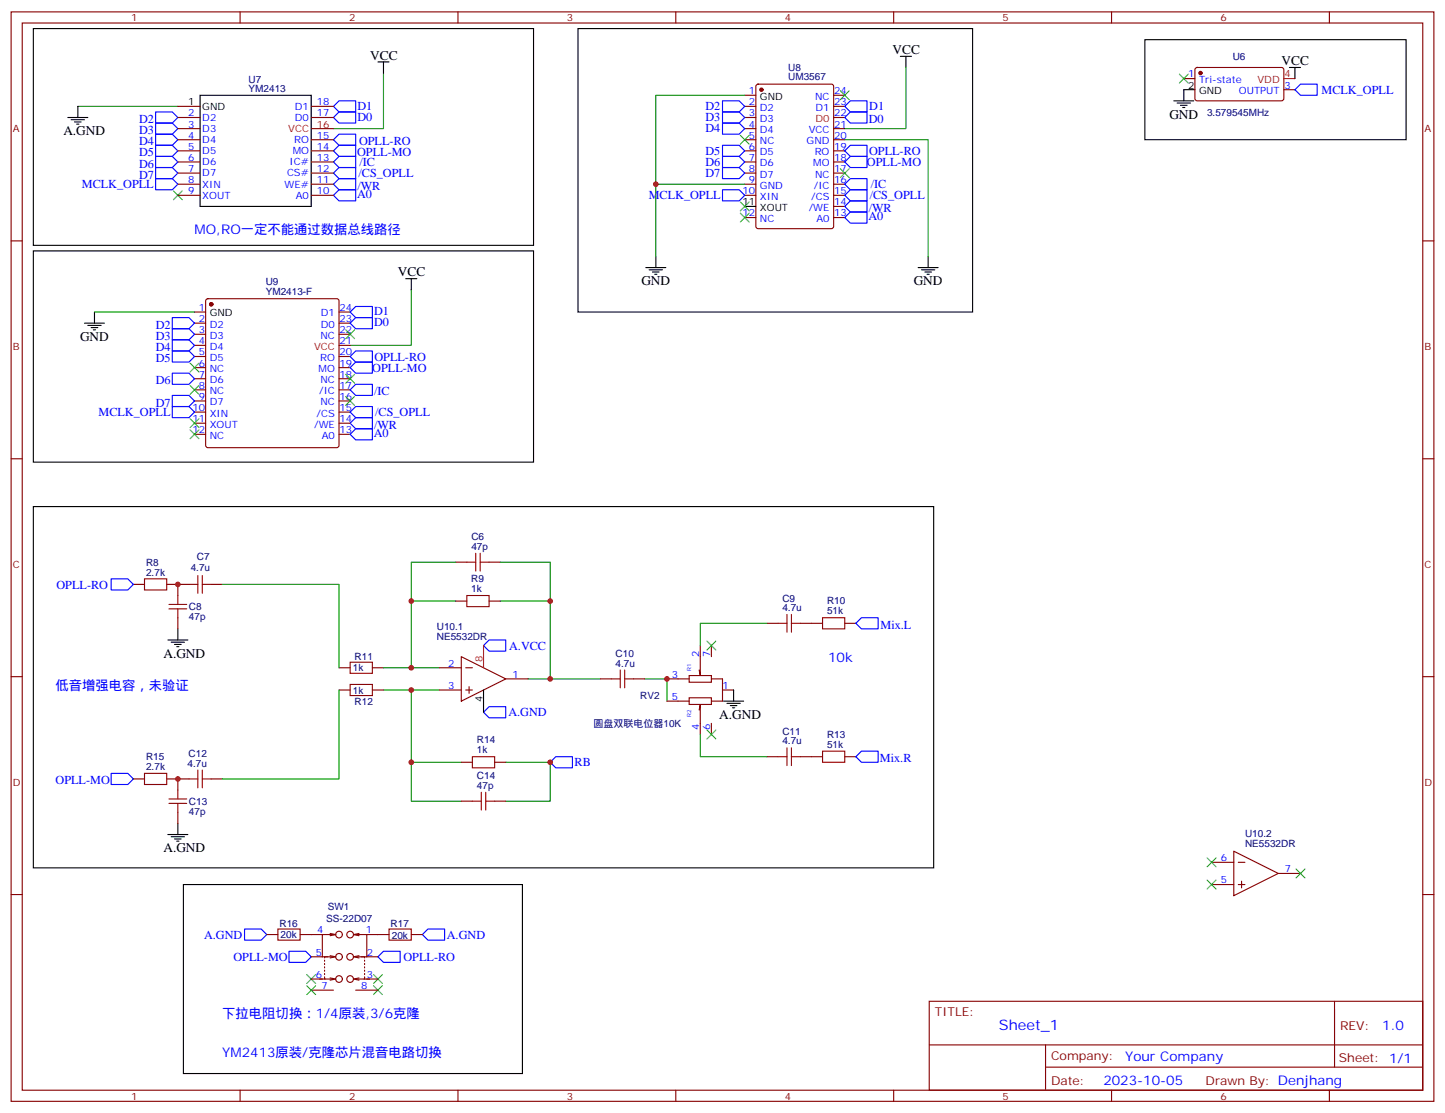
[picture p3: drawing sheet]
<svg xmlns="http://www.w3.org/2000/svg" width="459mm" height="353mm" viewBox="0 0 459 353" stroke-linecap="round" stroke-linejoin="round" font-family="sans-serif">
<g fill="none" stroke="#870000" stroke-width=".35">
<path d="M3.5 3.8h451.6v345.7h-451.6zM7.1 7.3h444.5v338.7h-444.5zM76.2 3.8v3.5M145.3 3.8v3.5M214.5 3.8v3.5M283.6 3.8v3.5M352.8 3.8v3.5M421.9 3.8v3.5M56.4 33.8h7.1M56.4 37.3h7.1M98.8 33.8h7M98.8 37.3h7"/>
<path d="M236.4 33.8h3.5M236.4 37.3h3.5M236.4 30.2h3.5M240.1 26.9l.5-.2h23.3l.6 .4 .1 44.8-.5 .6-23.5 .1-.7-.5v-44.7zM264.6 33.8h3.5M264.6 37.3h3.5M264.6 30.2h3.5M375.7 24.9h3.5M379.5 21.6l.4-.2 27.1 .1 .5 .6-.1 9.5-.6 .4-27.1-.1-.5-.6v-9.2zM407.5 28.5h3.5M56.4 40.8h7.1M56.4 44.3h7.1"/>
<path d="M56.4 47.9h7.1M56.4 51.4h7.1M56.4 54.9h7.1M56.4 58.5h7.1M98.8 40.8h7M98.8 44.3h7M98.8 47.9h7M98.8 51.4h7M98.8 54.9h7M98.8 58.5h7M236.4 40.8h3.5M236.4 44.3h3.5"/>
<path d="M236.4 47.9h3.5M236.4 51.4h3.5M236.4 54.9h3.5M236.4 58.5h3.5M264.6 40.8h3.5M264.6 44.3h3.5M264.6 47.9h3.5M264.6 51.4h3.5M264.6 54.9h3.5M264.6 58.5h3.5M3.5 76.4h3.6M56.4 62h7.1"/>
<path d="M98.8 62h7M236.4 62h3.5M236.4 69h3.5M264.6 62h3.5M264.6 69h3.5M264.6 65.5h3.5M451.6 76.4h3.5M61.7 99h3.6M65.5 95l.5-.2h40.9l.5 .2 .2 .5v45.9l-.2 .5-.5 .2h-40.9l-.5-.3-.2-.4v-45.9zM107.6 99h3.5M61.7 102.6h3.6M61.7 106.1h3.6"/>
<path d="M61.7 109.6h3.6M61.7 113.1h3.6M61.7 116.7h3.6M107.6 102.6h3.5M107.6 106.1h3.5M107.6 109.6h3.5M107.6 113.1h3.5M107.6 116.7h3.5M61.7 120.2h3.6M61.7 123.7h3.6M61.7 127.2h3.6M61.7 130.8h3.6"/>
<path d="M61.7 134.3h3.6M61.7 137.8h3.6M107.6 120.2h3.5M107.6 123.7h3.5M107.6 127.2h3.5M107.6 130.8h3.5M107.6 134.3h3.5M107.6 137.8h3.5M3.5 145.6h3.6M451.6 145.6h3.5M144.6 178.4h3.6M155.2 178.4h3.5"/>
<path d="M42.3 185.5h3.6M52.9 185.5h7.1M56.4 185.5v3.5M56.4 196v3.6M67 185.5h3.6M144.6 190.7h3.6M155.2 190.7h3.5M243.4 197.8h3.5M254 197.8h7.1M268.1 197.8h3.5M3.5 214.7h3.6M107.6 211.9h3.5"/>
<path d="M107.6 219h3.5M118.2 211.9h3.5M118.2 219h3.5M139.3 211.9h7.1M139.3 219h7.1M146.4 208.4l14.1 7-14.1 7.1zM147.8 211.9h2.1M147.8 219h2.1M148.9 217.9v2.1M160.5 215.4h7.1M190.5 215.4h3.5M201.1 215.4h3.5"/>
<path d="M211.7 215.4h7M218.7 214.4h7.1v2.1h-7.1zM222.2 204.9v9.5l-.3-1.8M225.8 215.4h3.5v7.1h-3.5M225.8 204.9v3.5M229.3 219h3.5M451.6 214.7h3.5M211.7 222.5h7M218.7 221.4h7.1v2.2h-7.1zM221.9 225.3l.3-1.7v9.5M225.8 229.6v3.5M42.3 247.2h3.6"/>
<path d="M52.9 247.2h7.1M56.4 247.2v3.5M56.4 257.8v3.5M67 247.2h3.6M146.4 241.9h3.5M146.4 254.2h3.5M157 241.9h3.5M157 254.2h3.5M243.4 240.1h3.5M254 240.1h7.1M268.1 240.1h3.5M384.5 273.6h7.1"/>
<path d="M391.6 270.1l14.1 7.1-14.1 7zM393 273.6h2.1M394.1 279.6v2.2M405.7 277.2h7M3.5 283.9h3.6M84.7 296.6h3.5M95.2 296.6h7.1M104.8 296.2l1.7 .4M106.5 296.6h-4.2v7M106.5 296.6l-1.7 .3M112.2 296.6h4.2v7M112.2 296.6l1.7 .3"/>
<path d="M113.9 296.2l-1.7 .4M116.4 296.6h7.1M130.5 296.6h3.6M384.5 280.7h7.1M393 280.7h2.1M451.6 283.9h3.5M98.8 303.6h5.3M98.8 310.7h4.4M98.8 314.2h7M103 310v.7h2.8M103 304.7v.3M103 305.8v.3"/>
<path d="M103 306.8v.4M103 307.9v.3M103 308.9v.4M104.8 310.3l1.7 .4-1.7 .3M104.8 303.3l1.7 .3-1.7 .4M105.8 303.6h-2.8v.4M112.2 303.6l1.7 .4M112.2 310.7l1.7 .3M112.9 303.6h2.8v.4M112.9 314.2h7M113.9 303.3l-1.7 .3M113.9 310.3l-1.7 .4"/>
<path d="M114.7 303.6h5.2M115.5 310.7h4.4M115.7 310v.7h-2.8M115.7 304.7v.3M115.7 305.8v.3M115.7 306.8v.4M115.7 307.9v.3M115.7 308.9v.4M294.9 317.7h156.7v28.3h-156.7zM423.5 317.8l.1 20.8M295 331.6h156.4M331.8 338.6h119.6"/>
<path d="M331.8 331.6v14.1M76.2 346v3.5M145.3 346v3.5M214.5 346v3.5M283.6 346v3.5M352.8 346v3.5M421.9 346v3.5"/>
<circle cx="107.6" cy="296.6" r="1.06"/>
<circle cx="111.1" cy="296.6" r="1.06"/>
<circle cx="107.6" cy="303.6" r="1.06"/>
<circle cx="107.6" cy="310.7" r="1.06"/>
<circle cx="111.1" cy="303.6" r="1.06"/>
<circle cx="111.1" cy="310.7" r="1.06"/>
</g>
<g fill="none" stroke="#00f" stroke-width=".35">
<path d="M49.4 35.5h5.3l1.7 1.8-1.7 1.8h-5.3zM49.4 39.1h5.3l1.7 1.7-1.7 1.8h-5.3zM105.8 37.3l1.8-1.8h5.3v3.6h-5.3zM105.8 33.8l1.8-1.8h5.3v3.5h-5.3zM229.3 32h5.3l1.8 1.8-1.8 1.7h-5.3zM229.3 35.5h5.3l1.8 1.8-1.8 1.8h-5.3zM229.3 39.1h5.3l1.8 1.7-1.8 1.8h-5.3zM269.9 35.5h5.3v3.6h-5.3l-1.8-1.8zM269.9 32h5.3v3.5h-5.3l-1.8-1.7zM412.7 26.7h5.3v3.5h-5.3l-1.7-1.7zM49.4 42.6h5.3l1.7 1.7-1.7 1.8h-5.3zM49.4 46.1h5.3l1.7 1.8-1.7 1.7h-5.3z"/>
<path d="M49.4 53.2h5.3l1.7 1.7-1.7 1.8h-5.3zM49.4 49.6h5.3l1.7 1.8-1.7 1.8h-5.3zM49.4 56.7h5.3l1.7 1.8-1.7 1.7h-5.3zM105.8 51.4l1.8-1.8h5.3v3.6h-5.3zM105.8 54.9l1.8-1.7h5.3v3.5h-5.3zM105.8 44.3l1.8-1.7h5.3v3.5h-5.3zM105.8 47.9l1.8-1.8h5.3v3.5h-5.3zM107.6 56.7h5.3v3.5h-5.3l-1.8-1.7zM229.3 46.1h5.3l1.8 1.8-1.8 1.7h-5.3zM229.3 49.6h5.3l1.8 1.8-1.8 1.8h-5.3zM229.3 53.2h5.3l1.8 1.7-1.8 1.8h-5.3zM268.1 47.9l1.8-1.8h5.3v3.5h-5.3z"/>
<path d="M268.1 51.4l1.8-1.8h5.3v3.6h-5.3zM269.9 56.7h5.3v3.5h-5.3l-1.8-1.7zM105.8 62l1.8-1.8h5.3v3.5h-5.3zM229.3 60.2h5.3l1.8 1.8-1.8 1.7h-5.3zM268.1 69l1.8-1.7h5.3v3.5h-5.3zM268.1 62l1.8-1.8h5.3v3.5h-5.3zM269.9 63.7h5.3v3.6h-5.3l-1.8-1.8zM111.1 99l1.8-1.7h5.3v3.5h-5.3zM54.7 118.4h5.3l1.7 1.8-1.7 1.8h-5.3zM54.7 100.8h5.3l1.7 1.8-1.7 1.7h-5.3zM54.7 104.3h5.3l1.7 1.8-1.7 1.7h-5.3zM54.7 107.8h5.3l1.7 1.8-1.7 1.8h-5.3z"/>
<path d="M54.7 111.4h5.3l1.7 1.7-1.7 1.8h-5.3zM111.1 102.6l1.8-1.8h5.3v3.5h-5.3zM111.1 113.1l1.8-1.7h5.3v3.5h-5.3zM112.9 114.9h5.3v3.5h-5.3l-1.8-1.7zM54.7 125.5h5.3l1.7 1.7-1.7 1.8h-5.3zM54.7 129h5.3l1.7 1.8-1.7 1.7h-5.3zM111.1 134.3l1.8-1.8h5.3v3.6h-5.3zM111.1 137.8l1.8-1.7h5.3v3.5h-5.3zM111.1 130.8l1.8-1.8h5.3v3.5h-5.3zM112.9 122h5.3v3.5h-5.3l-1.8-1.8zM35.3 183.7h5.3l1.7 1.8-1.7 1.7h-5.3zM271.6 197.8l1.8-1.8h5.3v3.6h-5.3z"/>
<path d="M155.2 203.1h5.3v3.5h-5.3l-1.7-1.7zM153.5 226l1.7-1.7h5.3v3.5h-5.3zM35.3 245.4h5.3l1.7 1.8-1.7 1.8h-5.3zM174.6 241.9l1.8-1.8h5.3v3.6h-5.3zM271.6 240.1l1.8-1.7h5.3v3.5h-5.3zM77.6 294.8h5.3l1.8 1.8-1.8 1.7h-5.3zM134.1 296.6l1.7-1.8h5.3v3.5h-5.3zM91.7 301.9h5.3l1.8 1.7-1.8 1.8h-5.3zM119.9 303.6l1.8-1.7h5.3v3.5h-5.3z"/>
</g>
<g fill="none" stroke="#3c3" stroke-width=".35">
<path d="M266.7 28.8l2.8 2.8M269.5 28.8l-2.8 2.8M374.3 23.5l2.8 2.9M377.1 23.5l-2.8 2.9M234.9 42.9l2.9 2.9M237.8 42.9l-2.9 2.9M266.7 53.5l2.8 2.8M269.5 53.5l-2.8 2.8M55 60.6l2.9 2.8M57.9 60.6l-2.9 2.8M234.9 64.1l2.9 2.8M234.9 67.6l2.9 2.8"/>
<path d="M237.8 64.1l-2.9 2.8M237.8 67.6l-2.9 2.8M60.3 115.3l2.8 2.8M63.1 115.3l-2.8 2.8M109.7 104.7l2.8 2.8M109.7 118.8l2.8 2.8M112.5 104.7l-2.8 2.8M112.5 118.8l-2.8 2.8M60.3 122.3l2.8 2.8M60.3 136.4l2.8 2.8M60.3 132.9l2.8 2.8M63.1 122.3l-2.8 2.8"/>
<path d="M63.1 136.4l-2.8 2.8M63.1 132.9l-2.8 2.8M109.7 125.8l2.8 2.9M112.5 125.8l-2.8 2.9M224.4 203.4l2.8 2.9M227.2 203.4l-2.8 2.9M224.4 231.7l2.8 2.8M227.2 231.7l-2.8 2.8M383.1 279.3l2.8 2.8M383.1 272.2l2.8 2.9M385.9 279.3l-2.8 2.8M385.9 272.2l-2.8 2.9"/>
<path d="M411.3 275.8l2.9 2.8M414.2 275.8l-2.9 2.8M97.4 309.3l2.8 2.8M97.4 312.8l2.8 2.8M100.2 309.3l-2.8 2.8M100.2 312.8l-2.8 2.8M118.5 309.3l2.9 2.8M118.5 312.8l2.9 2.8M121.4 309.3l-2.9 2.8M121.4 312.8l-2.9 2.8"/>
</g>
<g fill="none" stroke="#008700" stroke-width=".35">
<path d="M24.7 33.8h31.7M121.7 23.2v17.6h-15.9M236.4 30.2h-28.3v51.2M287.5 21.4v19.4h-19.4M208.1 58.5h28.3M268.1 44.3h26.5v37.1M30 99h31.7M130.5 92v17.6h-19.4M144.6 178.4h-14.1v12.3M158.7 178.4h15.9v12.3M70.6 185.5h37v26.4M144.6 190.7h-14.1v21.2"/>
<path d="M158.7 190.7h15.9v24.7h-7M243.4 197.8h-21.2v7.1M107.6 219v28.2h-37M121.7 219h17.6M121.7 211.9h17.6M130.5 219v35.2h15.9M174.6 215.4h15.9M204.6 215.4h7.1v7.1M222.2 233.1v7h21.2M130.5 241.9h15.9M160.5 241.9h14.1v12.3h-14.1"/>
</g>
<path d="M407.5 24.9h3.5M153.5 204.9v7" fill="none" stroke="#f00" stroke-width=".35"/>
<g fill="none" stroke="#000" stroke-width=".35">
<path d="M10.6 9.1h158.7v68.8h-158.7zM119.9 19.6h3.6M121.7 19.6v3.6M183.4 9.1h125.3v89.9h-125.3zM285.8 17.9h3.5M287.5 17.9v3.5M363.4 12.6h82.9v31.7h-82.9zM21.5 37.3h6.4M22.6 38h4.2M23.6 38.7h2.2M24.3 39.4h.7M24.7 33.8v3.5"/>
<path d="M63.5 30.2h35.3v35.3h-35.3zM372.5 32h6.4M373.6 32.7h4.2M374.6 33.4h2.2M375.4 34.1h.7M379.2 28.5h-3.5v3.5M409.2 21.4h3.5M411 21.4v3.5M10.6 79.6h158.7v67h-158.7zM236.4 65.5h3.5M30 99v3.6M128.8 88.4h3.5"/>
<path d="M130.5 88.4v3.6M205 84.9h6.3M206 85.6h4.3M207.1 86.3h2.1M207.8 87h.7M208.1 81.4v3.5M291.4 84.9h6.3M292.5 85.6h4.2M293.5 86.3h2.1M294.2 87h.7M294.6 81.4v3.5M26.8 102.6h6.4"/>
<path d="M27.9 103.3h4.2M28.9 104h2.1M29.6 104.7h.7M10.6 160.8h285.7v114.6h-285.7zM56.4 199.6v3.5M53.3 203.1h6.3M54.3 203.8h4.3M55.4 204.5h2.1M56.1 205.2h.7M153.5 219v7M232.8 219v3.5M229.7 222.5h6.3"/>
<path d="M230.7 223.2h4.2M231.8 223.9h2.1M232.5 224.6h.7M53.3 264.8h6.3M54.3 265.5h4.3M55.4 266.2h2.1M56.1 266.9h.7M56.4 261.3v3.5M58.2 280.7h107.6v60h-107.6z"/>
</g>
<g fill="#870000" stroke="#870000" stroke-width=".35">
<circle cx="381" cy="23.2" r=".53"/>
<circle cx="241.7" cy="28.5" r=".53"/>
<circle cx="67" cy="96.6" r=".53"/>
</g>
<g fill="none" stroke="#a10000" stroke-width=".35">
<path d="M148.2 178.4h2.8M151 175.6v5.6M152.4 178.4h2.8M152.4 175.6v5.6M45.9 183.7h7v3.5h-7zM53.6 193.2h5.7M53.6 191.8h5.7M56.4 189v2.8M56.4 193.2v2.8M60 185.5h2.8M62.8 182.6v5.7M64.2 182.6v5.7"/>
<path d="M64.2 185.5h2.8M148.2 189h7v3.5h-7zM246.9 197.8h2.9M249.8 195v5.6M251.2 197.8h2.8M251.2 195v5.6M261.1 196h7v3.6h-7zM111.1 210.1h7.1v3.6h-7.1zM111.1 217.2h7.1v3.5h-7.1zM194 215.4h2.8M196.8 212.6v5.7M198.3 215.4h2.8"/>
<path d="M198.3 212.6v5.7M249.8 237.3v5.7M251.2 237.3v5.7M261.1 238.4h7v3.5h-7zM45.9 245.4h7v3.6h-7zM53.6 255h5.7M53.6 253.5h5.7M56.4 250.7v2.8M56.4 255v2.8M60 247.2h2.8M62.8 244.4v5.6M64.2 244.4v5.6"/>
<path d="M64.2 247.2h2.8M149.9 240.1h7.1v3.6h-7.1zM149.9 254.2h2.9M152.8 251.4v5.7M154.2 254.2h2.8M154.2 251.4v5.7M246.9 240.1h2.9M251.2 240.1h2.8M88.2 294.8h7v3.5h-7zM123.5 294.8h7v3.5h-7z"/>
</g>
<g fill="#c00">
<circle cx="56.4" cy="185.5" r=".88"/>
<circle cx="56.4" cy="247.2" r=".88"/>
<circle cx="174.6" cy="215.4" r=".88"/>
<circle cx="130.5" cy="241.9" r=".88"/>
<circle cx="130.5" cy="219" r=".88"/>
<circle cx="130.5" cy="211.9" r=".88"/>
<circle cx="130.5" cy="190.7" r=".88"/>
<circle cx="174.6" cy="190.7" r=".88"/>
<circle cx="208.1" cy="58.5" r=".88"/>
<circle cx="211.7" cy="215.4" r=".88"/>
<circle cx="174.6" cy="241.9" r=".88"/>
</g>
<text font-size="4.6" fill="#00f" x="317" y="326.8">Sheet_1</text>
<g font-size="4.2">
<text x="283.3" y="17.2">VCC</text>
<text x="117.5" y="18.9">VCC</text>
<text x="406.8" y="20.7">VCC</text>
<text x="371.1" y="37.6">GND</text>
<text x="20.1" y="42.9">A.GND</text>
<text x="126.3" y="87.7">VCC</text>
<text x="203.6" y="90.6">GND</text>
<text x="290" y="90.6">GND</text>
<text x="25.4" y="108.2">GND</text>
<text x="51.9" y="208.7">A.GND</text>
<text x="228.2" y="228.1">A.GND</text>
<text x="51.9" y="270.5">A.GND</text>
</g>
<g font-size="4.2" fill="#00f">
<text x="61.7" y="74.3">MO,RO一定不能通过数据总线路径</text>
<text x="262.8" y="210.1">10k</text>
<text x="17.6" y="219">低音增强电容，未验证</text>
<text x="70.6" y="323">下拉电阻切换：1/4原装,3/6克隆</text>
<text x="438.7" y="327">1.0</text>
<text x="70.6" y="335.4">YM2413原装/克隆芯片混音电路切换</text>
<text x="357.1" y="336.6">Your Company</text>
<text x="350.2" y="344.4">2023-10-05</text>
</g>
<g font-size="3.9" fill="#00f">
<text x="419.4" y="29.9">MCLK_OPLL</text>
<text x="113.4" y="34.8">D1</text>
<text x="223.9" y="34.9">D2</text>
<text x="275.9" y="34.9">D1</text>
<text x="44.1" y="39.1">D2</text>
<text x="113.4" y="38.3">D0</text>
<text x="223.9" y="38.5">D3</text>
<text x="223.9" y="42">D4</text>
<text x="275.7" y="39.1">D0</text>
<text x="44.1" y="42.6">D3</text>
<text x="44.1" y="46.1">D4</text>
<text x="114" y="45.9">OPLL-RO</text>
<text x="44.1" y="49.6">D5</text>
<text x="44.1" y="53.2">D6</text>
<text x="113.3" y="49.4">OPLL-MO</text>
<text x="114.1" y="52.7">/IC</text>
<text x="223.9" y="49">D5</text>
<text x="223.9" y="52.6">D6</text>
<text x="275.2" y="52.7">OPLL-MO</text>
<text x="275.8" y="49.2">OPLL-RO</text>
<text x="26" y="59.7">MCLK_OPLL</text>
<text x="44.1" y="56.7">D7</text>
<text x="113.8" y="56.1">/CS_OPLL</text>
<text x="223.9" y="56.1">D7</text>
<text x="276.4" y="59.8">/IC</text>
<text x="113.3" y="62.7">A0</text>
<text x="113.4" y="60.2">/WR</text>
<text x="205.9" y="63.2">MCLK_OPLL</text>
<text x="276" y="63.2">/CS_OPLL</text>
<text x="275.6" y="69.7">A0</text>
<text x="275.7" y="67.3">/WR</text>
<text x="118.7" y="100.1">D1</text>
<text x="49.4" y="104.3">D2</text>
<text x="49.4" y="107.8">D3</text>
<text x="118.7" y="103.6">D0</text>
<text x="49.4" y="111.4">D4</text>
<text x="49.4" y="114.9">D5</text>
<text x="118.2" y="117.9">OPLL-MO</text>
<text x="118.8" y="114.5">OPLL-RO</text>
<text x="49.4" y="122">D6</text>
<text x="118.7" y="125.5">/IC</text>
<text x="49.4" y="129">D7</text>
<text x="119.1" y="132">/CS_OPLL</text>
<text x="31.3" y="132">MCLK_OPLL</text>
<text x="118.7" y="136.1">/WR</text>
<text x="118.6" y="138.5">A0</text>
<text x="17.9" y="187.1">OPLL-RO</text>
<text x="279.5" y="199.6">Mix.L</text>
<text x="161.6" y="206.1">A.VCC</text>
<text x="161.4" y="227.3">A.GND</text>
<text x="182.4" y="243.2">RB</text>
<text x="279.3" y="241.9">Mix.R</text>
<text x="17.6" y="248.7">OPLL-MO</text>
<text x="64.8" y="297.9">A.GND</text>
<text x="141.8" y="297.9">A.GND</text>
<text x="74.1" y="304.9">OPLL-MO</text>
<text x="128.1" y="304.9">OPLL-RO</text>
</g>
<g font-size="3.9" fill="#800">
<text x="296.7" y="322.3">TITLE:</text>
<text x="425.3" y="327">REV:</text>
<text x="333.6" y="336.5">Company:</text>
<text x="425" y="337.1">Sheet: 1/1</text>
<text x="333.6" y="344.2">Date:</text>
<text x="382.6" y="344.3">Draw</text>
<text x="392.8" y="344.3">n By: Denjhang</text>
</g>
<g font-size="3.2" fill="#800">
<text x="41.6" y="6.8">1</text>
<text x="110.8" y="6.8">2</text>
<text x="179.9" y="6.8">3</text>
<text x="249.1" y="6.8">4</text>
<text x="318.2" y="6.8">5</text>
<text x="387.3" y="6.8">6</text>
<text x="4.1" y="41.9">A</text>
<text x="452.1" y="41.9">A</text>
<text x="4.1" y="111">B</text>
<text x="452.1" y="111">B</text>
<text x="4.1" y="180.2">C</text>
<text x="452.1" y="180.2">C</text>
<text x="4.1" y="249.3">D</text>
<text x="452.1" y="249.3">D</text>
<text x="41.6" y="349">1</text>
<text x="110.8" y="349">2</text>
<text x="179.9" y="349">3</text>
<text x="249.1" y="349">4</text>
<text x="318.2" y="349">5</text>
<text x="387.3" y="349">6</text>
</g>
<g font-size="3.2" fill="#000080">
<text x="250.1" y="22.4">U8</text>
<text x="391.2" y="19">U6</text>
<text x="78.9" y="29.2">YM2413</text>
<text x="78.9" y="26.2">U7</text>
<text x="250.1" y="25.4">UM3567</text>
<text x="383.1" y="36.7">3.579545MHz</text>
<text x="84.3" y="93.7">YM2413-F</text>
<text x="84.3" y="90.5">U9</text>
<text x="149.6" y="171.3">C6</text>
<text x="46.4" y="179.5">R8</text>
<text x="62.5" y="177.8">C7</text>
<text x="149.6" y="174.5">47p</text>
<text x="46.4" y="182.6">2.7k</text>
<text x="60.5" y="181.3">4.7u</text>
<text x="149.6" y="184.7">R9</text>
<text x="149.6" y="187.9">1k</text>
<text x="248.3" y="190.9">C9</text>
<text x="262.5" y="191.8">R10</text>
<text x="60" y="196.8">47p</text>
<text x="60" y="193.7">C8</text>
<text x="248.3" y="193.9">4.7u</text>
<text x="262.5" y="195">51k</text>
<text x="138.6" y="203.1">NE5532DR</text>
<text x="138.6" y="199.9">U10.1</text>
<text x="112.5" y="209.5">R11</text>
<text x="195.4" y="208.5">C10</text>
<text x="112" y="213">1k</text>
<text x="195.4" y="211.6">4.7u</text>
<text x="112" y="220.1">1k</text>
<text x="203.2" y="221.9">RV2</text>
<text x="112.5" y="223.6">R12</text>
<text x="188.4" y="230.7">圆盘双联电位器10K</text>
<text x="248.3" y="233.2">C11</text>
<text x="151.4" y="239.1">1k</text>
<text x="151.4" y="235.9">R14</text>
<text x="248.3" y="236.3">4.7u</text>
<text x="262.5" y="237.3">51k</text>
<text x="262.5" y="234.1">R13</text>
<text x="46.4" y="244.4">2.7k</text>
<text x="46.4" y="241.2">R15</text>
<text x="59.5" y="243.3">4.7u</text>
<text x="59.9" y="240.3">C12</text>
<text x="151.4" y="250.4">47p</text>
<text x="151.4" y="247.2">C14</text>
<text x="60" y="255.4">C13</text>
<text x="60" y="258.6">47p</text>
<text x="395.2" y="268.9">NE5532DR</text>
<text x="395.2" y="265.7">U10.2</text>
<text x="103.5" y="292.4">SS-22D07</text>
<text x="104" y="288.9">SW1</text>
<text x="88.7" y="294.2">R16</text>
<text x="89" y="297.7">20k</text>
<text x="124" y="294.2">R17</text>
<text x="124.3" y="297.9">20k</text>
</g>
<g font-size="3.2" fill="#00f">
<text x="237.7" y="29.9">1</text>
<text x="264.8" y="29.9">24</text>
<text x="377" y="24.6">1</text>
<text x="380.5" y="26.4">Tri-state</text>
<text x="393.2" y="29.9">OUTPUT</text>
<text x="407.6" y="28.1">3</text>
<text x="93.6" y="34.8">D1</text>
<text x="100.5" y="33.4">18</text>
<text x="237.7" y="33.4">2</text>
<text x="241.2" y="35.2">D2</text>
<text x="258.7" y="31.6">NC</text>
<text x="258.8" y="35.2">D1</text>
<text x="264.8" y="33.4">23</text>
<text x="59.7" y="36.9">2</text>
<text x="59.7" y="40.5">3</text>
<text x="64.2" y="38.3">D2</text>
<text x="64.2" y="41.9">D3</text>
<text x="93.6" y="38.3">D0</text>
<text x="100.5" y="36.9">17</text>
<text x="237.7" y="36.9">3</text>
<text x="237.7" y="40.5">4</text>
<text x="241.2" y="38.7">D3</text>
<text x="264.8" y="40.5">21</text>
<text x="264.8" y="36.9">22</text>
<text x="59.7" y="44">4</text>
<text x="59.7" y="47.5">5</text>
<text x="64.2" y="45.4">D4</text>
<text x="93.4" y="45.4">RO</text>
<text x="100.5" y="47.5">14</text>
<text x="100.5" y="44">15</text>
<text x="237.7" y="44">5</text>
<text x="237.7" y="47.5">6</text>
<text x="241.2" y="42.2">D4</text>
<text x="241.2" y="45.8">NC</text>
<text x="256" y="45.8">GND</text>
<text x="256.7" y="42.2">VCC</text>
<text x="264.8" y="47.5">19</text>
<text x="264.8" y="44">20</text>
<text x="59.7" y="51">6</text>
<text x="64.2" y="48.9">D5</text>
<text x="64.2" y="52.5">D6</text>
<text x="91.9" y="52.5">IC#</text>
<text x="92.9" y="48.9">MO</text>
<text x="100.5" y="51">13</text>
<text x="237.7" y="51">7</text>
<text x="241.2" y="49.3">D5</text>
<text x="241.2" y="52.8">D6</text>
<text x="258.1" y="52.8">MO</text>
<text x="258.6" y="49.3">RO</text>
<text x="264.8" y="51">18</text>
<text x="59.7" y="54.6">7</text>
<text x="59.7" y="58.1">8</text>
<text x="64.2" y="56">D7</text>
<text x="64.2" y="59.5">XIN</text>
<text x="90.3" y="59.5">WE#</text>
<text x="91.1" y="56">CS#</text>
<text x="100.5" y="58.1">11</text>
<text x="100.5" y="54.6">12</text>
<text x="237.7" y="54.6">8</text>
<text x="237.7" y="58.1">9</text>
<text x="241.2" y="56.3">D7</text>
<text x="241.2" y="59.9">GND</text>
<text x="258.3" y="59.9">/IC</text>
<text x="258.7" y="56.3">NC</text>
<text x="264.8" y="58.1">16</text>
<text x="264.8" y="54.6">17</text>
<text x="59.7" y="61.6">9</text>
<text x="64.2" y="63">XOUT</text>
<text x="93.9" y="63">A0</text>
<text x="100.5" y="61.6">10</text>
<text x="235.7" y="61.6">10</text>
<text x="241.2" y="63.4">XIN</text>
<text x="257.5" y="63.4">/CS</text>
<text x="264.8" y="65.2">14</text>
<text x="264.8" y="61.6">15</text>
<text x="235.7" y="68.7">12</text>
<text x="241.2" y="70.4">NC</text>
<text x="256.7" y="66.9">/WE</text>
<text x="259.1" y="70.4">A0</text>
<text x="264.8" y="68.7">13</text>
<text x="63.1" y="98.7">1</text>
<text x="101.8" y="100.4">D1</text>
<text x="107.8" y="98.7">24</text>
<text x="63.1" y="102.2">2</text>
<text x="63.1" y="105.7">3</text>
<text x="66.6" y="104">D2</text>
<text x="66.6" y="107.5">D3</text>
<text x="101.7" y="107.5">NC</text>
<text x="101.8" y="104">D0</text>
<text x="107.8" y="105.7">22</text>
<text x="107.8" y="102.2">23</text>
<text x="63.1" y="109.3">4</text>
<text x="63.1" y="112.8">5</text>
<text x="66.6" y="111">D4</text>
<text x="107.8" y="112.8">20</text>
<text x="107.8" y="109.3">21</text>
<text x="63.1" y="116.3">6</text>
<text x="63.1" y="119.8">7</text>
<text x="66.6" y="114.5">D5</text>
<text x="66.6" y="118.1">NC</text>
<text x="101.1" y="118.1">MO</text>
<text x="101.6" y="114.5">RO</text>
<text x="107.8" y="119.8">18</text>
<text x="107.8" y="116.3">19</text>
<text x="63.1" y="123.4">8</text>
<text x="66.6" y="121.6">D6</text>
<text x="66.6" y="125.1">NC</text>
<text x="101.3" y="125.1">/IC</text>
<text x="101.7" y="121.6">NC</text>
<text x="107.8" y="123.4">17</text>
<text x="61.1" y="130.4">10</text>
<text x="63.1" y="126.9">9</text>
<text x="66.6" y="128.7">D7</text>
<text x="101.7" y="128.7">NC</text>
<text x="107.8" y="130.4">15</text>
<text x="107.8" y="126.9">16</text>
<text x="61.1" y="133.9">11</text>
<text x="61.1" y="137.5">12</text>
<text x="66.6" y="132.2">XIN</text>
<text x="66.6" y="135.7">XOUT</text>
<text x="99.7" y="135.7">/WE</text>
<text x="100.5" y="132.2">/CS</text>
<text x="107.8" y="137.5">13</text>
<text x="107.8" y="133.9">14</text>
<text x="66.6" y="139.2">NC</text>
<text x="102.1" y="139.2">A0</text>
<text x="221.9" y="208.4" transform="rotate(-90 221.9 208.4)">2</text>
<text x="225.4" y="208.4" transform="rotate(-90 225.4 208.4)">7</text>
<text x="142.3" y="211.6">2</text>
<text x="162.6" y="215.1">1</text>
<text x="213.2" y="215.1">3</text>
<text x="142.3" y="218.6">3</text>
<text x="229.3" y="218.6">1</text>
<text x="213.2" y="222.1">5</text>
<text x="221.9" y="231.6" transform="rotate(-90 221.9 231.6)">4</text>
<text x="225.4" y="231.6" transform="rotate(-90 225.4 231.6)">6</text>
<text x="387.5" y="273.3">6</text>
<text x="387.5" y="280.4">5</text>
<text x="407.8" y="276.8">7</text>
<text x="100.6" y="296.2">4</text>
<text x="116.1" y="296.2">1</text>
<text x="100.3" y="303.3">5</text>
<text x="116.4" y="303.3">2</text>
<text x="100.3" y="310.3">6</text>
<text x="116.4" y="310.3">3</text>
<text x="102.1" y="313.9">7</text>
<text x="114.7" y="313.9">8</text>
</g>
<g font-size="3.2">
<text x="377" y="28.1">2</text>
<text x="380.5" y="29.9">GND</text>
<text x="59.7" y="33.4">1</text>
<text x="64.2" y="34.8">GND</text>
<text x="241.2" y="31.6">GND</text>
<text x="235.7" y="65.2">11</text>
<text x="241.2" y="66.9">XOUT</text>
<text x="66.6" y="100.4">GND</text>
<text x="153.1" y="222.8" transform="rotate(-90 153.1 222.8)">4</text>
</g>
<g font-size="3.2" fill="#f00">
<text x="399.1" y="26.4">VDD</text>
<text x="407.6" y="24.6">4</text>
<text x="91.5" y="41.9">VCC</text>
<text x="100.5" y="40.5">16</text>
<text x="258.8" y="38.7">D0</text>
<text x="99.7" y="111">VCC</text>
<text x="153.1" y="210.1" transform="rotate(-90 153.1 210.1)">8</text>
</g>
<g font-size="1.8" fill="#00f">
<text x="219.4" y="213" transform="rotate(-90 219.4 213)">R1</text>
<text x="219.4" y="227.5" transform="rotate(-90 219.4 227.5)">R2</text>
</g>
</svg>
